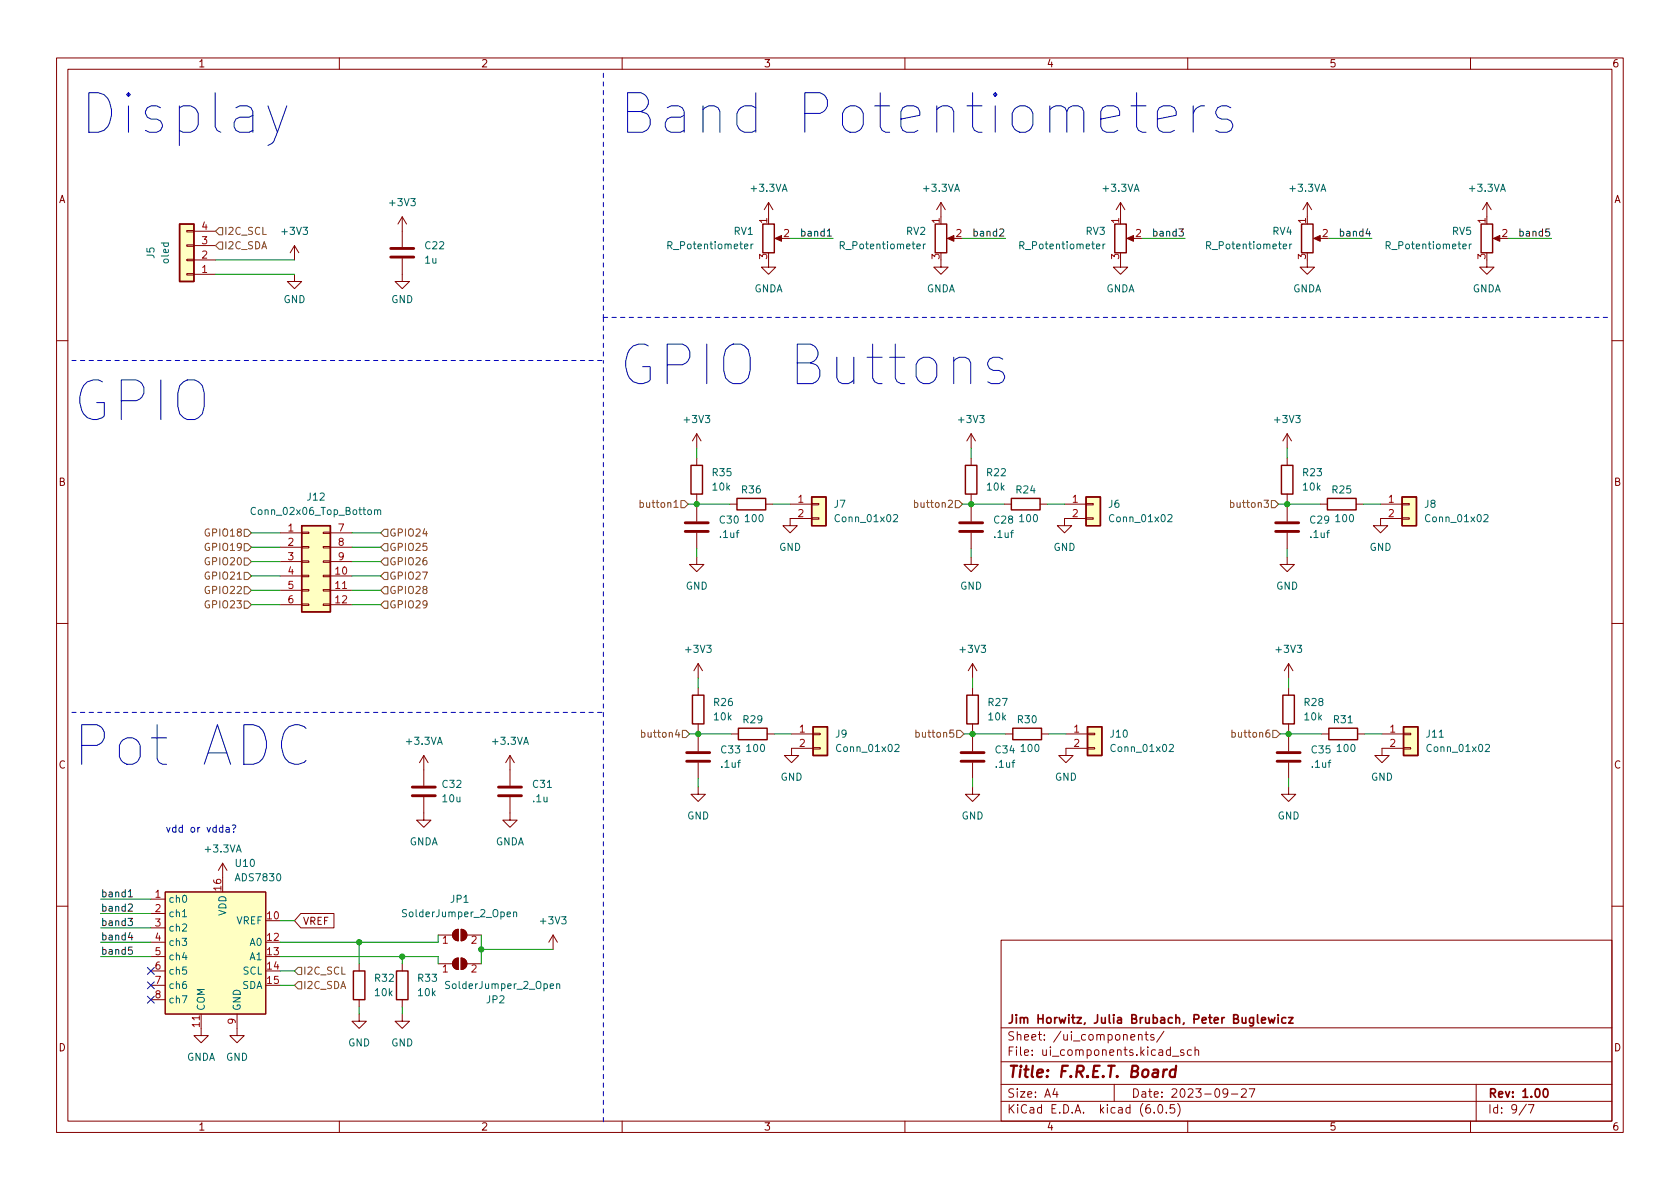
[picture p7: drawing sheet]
<svg xmlns="http://www.w3.org/2000/svg" width="297mm" height="210mm" viewBox="0 0 297 210" stroke-linecap="round" stroke-linejoin="round" font-family="sans-serif">
<g fill="none" stroke="#840000" stroke-width=".18">
<path d="M10 10.2h277v190.1h-277zM12 12.2h273v186.1h-273zM60 10.2v2M110 10.2v2M160 10.2v2M210 10.2v2M260 10.2v2M71.1 38.3v5.4M71.1 38.3l-.7 1.3M71.1 38.3l.8 1.3M135.9 35.8l-.8 1.3M135.9 35.8v2.5"/>
<path d="M135.9 35.8l.8 1.3M166.4 35.8l-.8 1.3M166.4 35.8v2.5M166.4 35.8l.7 1.3M198.1 35.8l-.7 1.3M198.1 35.8v2.5M198.1 35.8l.8 1.3M231.1 35.8l-.7 1.3M231.1 35.8v2.5M231.1 35.8l.8 1.3M262.9 35.8l-.8 1.3M262.9 35.8v2.5"/>
<path d="M262.9 35.8l.8 1.3M33 40.8h1.3v.2h-1.3zM33 43.3h1.3v.3h-1.3zM33 45.8h1.3v.3h-1.3zM33 48.4h1.3v.2h-1.3zM34.3 48.5h3.8M34.3 46h3.8M34.3 43.4h3.8M34.3 40.9h3.8M52.1 48.5v1.3h1.2l-1.2 1.2-1.3-1.2h1.3M52.1 43.4l-.8 1.3M52.1 43.4v2.6"/>
<path d="M52.1 43.4l.7 1.3M71.1 45.7v4.1h1.3l-1.3 1.2-1.3-1.2h1.3M135.9 46v1.2h1.3l-1.3 1.3-1.3-1.3h1.3M137.4 42.2h1M166.4 46v1.2h1.2l-1.2 1.3-1.3-1.3h1.3M167.9 42.2h1M198.1 46v1.2h1.3l-1.3 1.3-1.3-1.3h1.3M199.6 42.2h1.1M231.1 46v1.2h1.3l-1.3 1.3-1.2-1.3h1.2M232.7 42.2h1M262.9 46v1.2h1.3l-1.3 1.3-1.3-1.3h1.3M264.4 42.2h1"/>
<path d="M10 60.2h2M123.2 76.7v2.5M123.2 76.7l-.8 1.3M123.2 76.7l.8 1.3M171.7 76.7v2.5M171.7 76.7l-.8 1.3M171.7 76.7l.8 1.3M227.6 76.7v2.5M227.6 76.7l-.8 1.3M227.6 76.7l.7 1.3M285 60.2h2M49.5 94.2h3.8"/>
<path d="M49.5 96.8h3.8M49.5 99.3h3.8M53.3 99.2h1.3v.2h-1.3zM53.3 96.6h1.3v.3h-1.3zM53.3 94.1h1.3v.3h-1.3zM57.1 99.2h1.3v.2h-1.3zM57.1 96.6h1.3v.3h-1.3zM57.1 94.1h1.3v.3h-1.3zM58.4 94.2h3.8M58.4 96.8h3.8M58.4 99.3h3.8M123.2 98.5v1.3h1.3l-1.3 1.3-1.3-1.3h1.3"/>
<path d="M123.2 81v1.3M123.2 87.4v1.2M123.2 89.4v2.8M123.2 94.2v2.8M129 89.1h1.3M135.4 89.1h1.3M139.7 89.1h3.8M143.5 91.6h1.3v.2h-1.3zM143.5 89h1.3v.3h-1.3zM143.5 91.7h-3.8v1.3h1.3l-1.3 1.2-1.3-1.2h1.3M171.7 98.5v1.3h1.3l-1.3 1.3-1.3-1.3h1.3M171.7 81v1.3"/>
<path d="M171.7 87.4v1.2M171.7 89.4v2.8M171.7 94.2v2.8M177.5 89.1h1.3M183.9 89.1h1.3M188.2 89.1h3.8M192 91.6h1.3v.2h-1.3zM192 89h1.3v.3h-1.3zM192 91.7h-3.8v1.3h1.3l-1.3 1.2-1.3-1.2h1.3M227.6 98.5v1.3h1.3l-1.3 1.3-1.3-1.3h1.3M227.6 81v1.3M227.6 87.4v1.2"/>
<path d="M227.6 89.4v2.8M227.6 94.2v2.8M233.4 89.1h1.3M239.8 89.1h1.2M244.1 89.1h3.8M247.9 91.6h1.3v.2h-1.3zM247.9 89h1.3v.3h-1.3zM247.9 91.7h-3.8v1.3h1.3l-1.3 1.2-1.3-1.2h1.3M10 110.2h2M49.5 101.8h3.8M49.5 104.4h3.8M49.5 106.9h3.8"/>
<path d="M53.3 106.8h1.3v.3h-1.3zM53.3 104.3h1.3v.2h-1.3zM53.3 101.7h1.3v.3h-1.3zM57.1 106.8h1.3v.3h-1.3zM57.1 104.3h1.3v.2h-1.3zM57.1 101.7h1.3v.3h-1.3zM58.4 101.8h3.8M58.4 104.4h3.8M58.4 106.9h3.8M123.4 117.3v2.6M123.4 117.3l-.7 1.3M123.4 117.3l.8 1.3"/>
<path d="M172 117.3l-.8 1.3M172 117.3v2.6M172 117.3l.7 1.3M227.8 117.3v2.6M227.8 117.3l-.7 1.3M227.8 117.3l.8 1.3M285 110.2h2M74.9 133.6l-.7 1.3M74.9 133.6v5.3M74.9 133.6l.8 1.3M90.2 133.6l-.8 1.3M90.2 133.6v5.3"/>
<path d="M90.2 133.6l.7 1.3M123.4 139.2v1.3h1.3l-1.3 1.2-1.2-1.2h1.2M123.4 121.7v1.2M123.4 128v1.3M123.4 130v2.8M123.4 134.9v2.8M129.3 129.8h1.3M135.6 129.8h1.3M140 129.8h3.8M143.8 132.2h1.2v.3h-1.2zM143.8 129.7h1.2v.2h-1.2zM143.8 132.3h-3.8v1.3h1.2l-1.2 1.3-1.3-1.3h1.3"/>
<path d="M172 139.2v1.3h1.2l-1.2 1.2-1.3-1.2h1.3M172 121.7v1.2M172 128v1.3M172 130v2.8M172 134.9v2.8M177.8 129.8h1.3M184.1 129.8h1.3M188.5 129.8h3.8M192.3 132.2h1.2v.3h-1.2zM192.3 129.7h1.2v.2h-1.2zM192.3 132.3h-3.8v1.3h1.2l-1.2 1.3-1.3-1.3h1.3M227.8 139.2v1.3h1.3l-1.3 1.2-1.2-1.2h1.2"/>
<path d="M227.8 121.7v1.2M227.8 128v1.3M227.8 130v2.8M227.8 134.9v2.8M233.7 129.8h1.2M240 129.8h1.3M244.3 129.8h3.9M248.2 132.2h1.2v.3h-1.2zM248.2 129.7h1.2v.2h-1.2zM248.2 132.3h-3.9v1.3h1.3l-1.3 1.3-1.2-1.3h1.2M26.7 159h2.5M29.2 157.7h17.8v21.6h-17.8z"/>
<path d="M39.4 152.6l-.8 1.3M39.4 152.6v2.6M39.4 152.6l.7 1.3M74.9 141v4h1.3l-1.3 1.3-1.2-1.3h1.2M90.2 141v4h1.2l-1.2 1.3-1.3-1.3h1.3M10 160.2h2M26.7 161.5h2.5M26.7 164.1h2.5M26.7 166.6h2.5M26.7 169.2h2.5M26.7 171.7h2.5M26.7 174.2h2.5"/>
<path d="M26.7 176.8h2.5M35.6 179.3v3.8h1.2l-1.2 1.3-1.3-1.3h1.3M41.9 179.3v3.8h1.3l-1.3 1.3-1.3-1.3h1.3M53.2 161.5h5.8v2.6h-5.8l-1.1-1.3zM63.5 179.3v1.3h1.3l-1.3 1.3-1.3-1.3h1.3M63.5 170.4v1.3M63.5 176.8v1.2M71.1 179.3v1.3h1.3l-1.3 1.3-1.3-1.3h1.3M71.1 170.4v1.3M71.1 176.8v1.2M77.5 165.3h2.5M77.5 170.4h2.5"/>
<path d="M80.3 164.6l.7-.3v2.1a1.02 1.02 0 0 1-.9-.7 1.02 1.02 0 0 1 .2-1.1zM80.3 169.7l.7-.3v2a1.02 1.02 0 0 1-.9-.6 1.02 1.02 0 0 1 .2-1.1zM81.5 164.3a1.02 1.02 0 0 1 1.1 1 1.02 1.02 0 0 1-1.1 1.1zM81.5 169.4a1.02 1.02 0 0 1 1.1 1 1.02 1.02 0 0 1-1.1 1zM82.5 165.3h2.6M82.5 170.4h2.6M97.8 165.3l-.8 1.3M97.8 165.3v2.6M97.8 165.3l.8 1.3M177 166.3h108v32h-108zM285 160.2h2M60 198.3v2"/>
<path d="M110 198.3v2M160 198.3v2M177 194.8h108M177 191.8h108M177 187.8h108M177 181.8h108M186.5 192.5l-.4 1h1M186.9 193v1M197 191.8v3M201.3 183.1l.2-.2 .4 .1v.9M201.3 182.9v1M202.4 182.9h.6"/>
<path d="M202.6 182.4v1.3l.4 .2M204 183l-.4-.1-.2 .2 .1 .3 .5 .1v.4h-.6M204.1 196.7v.1M204.9 195.4l.2-.1a.81 .81 0 0 1 .6 .7 .81 .81 0 0 1-.3 .8h-.2a.81 .81 0 0 1-.6-.6 .81 .81 0 0 1 .3-.8zM205.8 182.4l-1.3 1.9M206.2 196.7v.1M207.3 186.8h1.1M207.6 195.3h-.7v.7l.2-.1 .5 .1 .1 .2-.1 .5-.2 .1-.5-.1M208.2 195.1a1.72 1.72 0 0 1 0 2.3M209.3 185.7l-.4-.1-.2 .2 .1 .3 .5 .1v.4h-.6M210 198.3v2M210.6 185.7l-.4-.1-.3 .3v.4l.2 .3h.5"/>
<path d="M211.3 185.8l.2-.2 .4 .1v.9M211.3 185.1v1.5M217.1 193.2l-.3 .3h-.3l-.3-.3 .2-.6 .4-.1 .2 .2a.99 .99 0 0 1-.4 1.3h-.2M217.7 193.5h1.2M219.5 192.7l.6-.2 .2 .2 .1 .3-1 1h1M220.9 192.5h1l-.7 1.5M260 198.3v2M261 191.8v6.5M269.9 195.3l-1.3 1.9M270.2 195.3h1l-.6 1.5"/>
</g>
<path d="M224.3 179.9l.3 1 .2-.7 .3 .7 .3-1M226 179.4v.2M226 179.9v1M227.8 179.9h.8l-.8 1h.8M223.1 180.4l.7-.1-.1-.3-.4-.1-.2 .2v.8h.6M227.3 180l-.4-.1-.3 .3v.4l.2 .3h.5M273.1 192.6l.1-.1a.8 .8 0 0 1 .5 .8 .8 .8 0 0 1-.5 .7 .99 .99 0 0 1-.1-1.4z" fill="none" stroke="#840000" stroke-width=".3"/>
<path d="M206.3 189.1l-.3 .1-.3 .3M207.9 189.2a.66 .66 0 0 0-1 .3l-.1 .6 .2 .3 .1 .1 .6-.1M208 188.5l-.3 2" fill="none" stroke="#840000" stroke-width=".4"/>
<g fill="none" stroke="#840000" stroke-width=".25">
<path d="M31.7 39.6h2.6v10.2h-2.6zM134.9 39.6h2v5.1h-2zM165.4 39.6h2v5.1h-2zM197.1 39.6h2v5.1h-2zM230.1 39.6h2.1v5.1h-2.1zM261.9 39.6h2v5.1h-2zM53.3 93h5.1v15.2h-5.1zM122.2 82.3h2v5.1h-2zM130.3 88.1h5.1v2.1h-5.1zM143.5 87.9h2.5v5.1h-2.5zM170.7 82.3h2v5.1h-2zM178.8 88.1h5.1v2.1h-5.1z"/>
<path d="M192 87.9h2.6v5.1h-2.6zM226.6 82.3h2v5.1h-2zM234.7 88.1h5.1v2.1h-5.1zM247.9 87.9h2.5v5.1h-2.5zM122.4 122.9h2.1v5.1h-2.1zM130.6 128.8h5v2h-5zM143.8 128.5h2.5v5.1h-2.5zM170.9 122.9h2.1v5.1h-2.1zM179.1 128.8h5v2h-5zM192.3 128.5h2.5v5.1h-2.5zM226.8 122.9h2.1v5.1h-2.1zM234.9 128.8h5.1v2h-5.1z"/>
<path d="M248.2 128.5h2.5v5.1h-2.5zM62.5 171.7h2v5.1h-2zM70.1 171.7h2v5.1h-2z"/>
</g>
<g fill="#ffffc2" stroke="#ffffc2" stroke-width=".18">
<path d="M53.3 93h5.1v15.2h-5.1z"/>
<path d="M29.2 157.7h17.8v21.6h-17.8z"/>
<path d="M248.2 128.5h2.5v5.1h-2.5z"/>
<path d="M192.3 128.5h2.5v5.1h-2.5z"/>
<path d="M192 87.9h2.6v5.1h-2.6z"/>
<path d="M247.9 87.9h2.5v5.1h-2.5z"/>
<path d="M31.7 39.6h2.6v10.2h-2.6z"/>
<path d="M143.5 87.9h2.5v5.1h-2.5z"/>
<path d="M143.8 128.5h2.5v5.1h-2.5z"/>
</g>
<g fill="none" stroke="#006464" stroke-width=".18">
<path d="M132.8 43.2v.8M133.1 43.2l-.3 .2M163.3 43.2v.8M163.6 43.2l-.3 .2M195 43.2v.8M195.4 43.2l-.4 .2M228 43.2v.8M228.4 43.2l-.4 .2M259.8 43.2v.8M260.1 43.2l-.3 .2M45.2 89.8a.6 .6 0 0 0-.9 .5 .6 .6 0 0 0 .6 .7l.3-.1M66.2 90.3l.2-.2 .3 .1 .1 .8"/>
<path d="M66.2 90.1v.9M66.8 90.3l.1-.2 .3 .1 .1 .8M158 91.1l.5-.1 .2 .4-.8 .9h.8M206.5 91.1l.5-.1 .2 .4-.8 .9h.8M262.4 91.1l.5-.1 .2 .4-.8 .9h.8M158.2 131.8l.5-.2 .3 .4-.8 .9h.8M206.8 131.8l.4-.2 .3 .4-.8 .9h.8M262.6 131.8l.5-.2 .3 .4-.8 .9h.8M32.3 162.1h.7M90.8 161.4l.2-.1h.3v.8M90.8 161.3v.8M98.4 174.1l.2-.1h.3l.1 .8"/>
<path d="M98.4 174v.8"/>
</g>
<g fill="none" stroke="#840000" stroke-width=".51">
<path d="M69.1 45.5h4.1M69.1 43.9h4.1M121.2 94h4M121.2 92.5h4M169.7 94h4M169.7 92.5h4M225.6 94h4M225.6 92.5h4M72.9 139.2h4.1M88.1 139.2h4.1M121.4 134.6h4.1M121.4 133.1h4.1"/>
<path d="M169.9 134.6h4.1M169.9 133.1h4.1M225.8 134.6h4.1M225.8 133.1h4.1M72.9 140.7h4.1M88.1 140.7h4.1"/>
</g>
<g fill="#840000" stroke="#840000" stroke-width=".18">
<path d="M264 42.2l1.2-.5v1z"/>
<path d="M199.3 42.2l1.1-.5v1z"/>
<path d="M137 42.2l1.2-.5v1z"/>
<path d="M232.3 42.2l1.1-.5v1z"/>
<path d="M167.5 42.2l1.2-.5v1z"/>
<path d="M80.3 164.6l.7-.3v2.1a1.02 1.02 0 0 1-.9-.7 1.02 1.02 0 0 1 .2-1.1z"/>
<path d="M81.5 164.3a1.02 1.02 0 0 1 1.1 1 1.02 1.02 0 0 1-1.1 1.1z"/>
<path d="M80.3 169.7l.7-.3v2a1.02 1.02 0 0 1-.9-.6 1.02 1.02 0 0 1 .2-1.1z"/>
<path d="M81.5 169.4a1.02 1.02 0 0 1 1.1 1 1.02 1.02 0 0 1-1.1 1z"/>
</g>
<g fill="none" stroke="#725600" stroke-width=".18">
<path d="M38.7 42.8h.7v1.3h-.7l-.6-.7zM38.7 40.3h.7v1.2h-.7l-.6-.6zM43.2 98.7h.6l.6 .6-.6 .6h-.6zM43.2 96.1h.6l.6 .7-.6 .6h-.6zM43.2 93.6h.6l.6 .6-.6 .7h-.6zM67.3 94.2l.6-.6h.7v1.3h-.7zM67.9 98.7h.7v1.2h-.7l-.6-.6zM67.9 96.1h.7v1.3h-.7l-.6-.6zM113.2 88.9h.3l.3 .2-.1 .6h-.5M113.2 88.5v1.2M120.4 88.5h.6l.7 .6-.7 .7h-.6zM161.7 88.9h.4l.2 .2-.1 .6h-.5"/>
<path d="M161.7 88.5v1.2M168.9 88.5h.6l.7 .6-.7 .7h-.6zM217.6 88.9h.3l.3 .2-.1 .6h-.5M217.6 88.5v1.2M224.8 88.5h.6l.7 .6-.7 .7h-.6zM43.2 101.2h.6l.6 .6-.6 .7h-.6zM43.2 103.8h.6l.6 .6-.6 .6h-.6zM43.2 106.3h.6l.6 .6-.6 .7h-.6zM67.3 104.4l.6-.6h.7v1.2h-.7zM67.9 101.2h.7v1.3h-.7l-.6-.7zM67.9 106.3h.7v1.3h-.7l-.6-.7zM113.4 129.6l.4-.1 .2 .3-.1 .5h-.5"/>
<path d="M113.4 129.1v1.3M120.6 129.2h.7l.6 .6-.6 .6h-.7zM161.9 129.6l.4-.1 .2 .3-.1 .5h-.5M161.9 129.1v1.3M169.2 129.2h.6l.6 .6-.6 .6h-.6zM217.8 129.6l.4-.1 .2 .3-.1 .5h-.5M217.8 129.1v1.3M225 129.2h.7l.6 .6-.6 .6h-.7zM52.7 173.6h.6v1.3h-.6l-.6-.7zM52.7 171.1h.6v1.2h-.6l-.6-.6z"/>
</g>
<path d="M22.7 160l.5-.1 .2 .3-.8 .9h.8M22.7 157.7l.4-.4v1.3M22.7 158.6h.7M22.6 162.4h.8l-.4 .5 .4 .1v.5l-.2 .2-.6-.2M23 164.9l-.3 .9h.8M23.3 165.4v.8M23.4 167.5h-.6l-.1 .6 .2-.1h.4l.1 .2v.4l-.2 .1-.5-.1" fill="none" stroke="#0f0f0f" stroke-width=".18"/>
<path d="M50.7 18.7l-2.3 6.4-.4 .3-.6 .3M211 18.7v4.7M213 18.7a1.79 1.79 0 0 0-2 1.4M217.6 19.1l-.6-.4h-1l-.7 .4-.3 .6v.4l.3 .6 .7 .4h1l.6 .3 .4 .7v.3l-.4 .7-.6 .3h-1.4l-.6-.3M204.6 21.1l3.4-.7v-.7l-.4-.6-.6-.4h-1.4l-.6 .4-.4 .6v2.7l.4 .7 .6 .3h1.4l.6-.3M177.3 63.5l-.7-.3h-1l-.6 .3-.4 .7v.3l.4 .7 .6 .3h1l.7 .3 .3 .7v.3l-.3 .7-.7 .3h-1.3l-.7-.3M54.1 128.8a2.43 2.43 0 0 0-4 1 4.5 4.5 0 0 0 1 5 2.46 2.46 0 0 0 3-.3M40 146.4h.5v.8M40.5 146.6l-.4 .1-.2 .2 .2 .3 .4-.1M41.1 145.9h.4l.2 .2-.4 .6M41.3 147v.2" fill="none" stroke="#0000c2" stroke-width=".18"/>
<path d="M106.7 12.9v43.2M106.7 56.1v7.6M106.7 56.1h177.8M12.7 63.7h94M12.7 126h94M106.7 198.4v-134.7" fill="none" stroke="#0000c2" stroke-width=".18" stroke-dasharray=".8 .8"/>
<g fill="none" stroke="#009600" stroke-width=".18">
<path d="M38.1 48.5h14M38.1 46h14M139.7 42.2h7.6M170.2 42.2h7.6M201.9 42.2h7.6M234.9 42.2h7.7M266.7 42.2h7.6M123.2 79.2v1.8M171.7 79.2v1.8M227.6 79.2v1.8M44.4 96.8h5.1M44.4 99.3h5.1"/>
<path d="M44.4 94.2h5.1M62.2 96.8h5.1M62.2 99.3h5.1M62.2 94.2h5.1M121.7 89.1h7.3M123.2 88.6v.8M123.2 97v1.5M136.7 89.1h3M170.2 89.1h7.3M171.7 88.6v.8M171.7 97v1.5M185.2 89.1h3"/>
<path d="M226.1 89.1h7.3M227.6 88.6v.8M227.6 97v1.5M241 89.1h3.1M44.4 101.8h5.1M44.4 106.9h5.1M44.4 104.4h5.1M62.2 101.8h5.1M62.2 106.9h5.1M62.2 104.4h5.1M123.4 119.9v1.8M172 119.9v1.8"/>
<path d="M227.8 119.9v1.8M121.9 129.8h7.4M123.4 129.3v.7M123.4 137.7v1.5M136.9 129.8h3.1M170.4 129.8h7.4M172 129.3v.7M172 137.7v1.5M185.4 129.8h3.1M226.3 129.8h7.4M227.8 129.3v.7M227.8 137.7v1.5"/>
<path d="M241.3 129.8h3M17.8 159h8.9M17.8 166.6h8.9M17.8 164.1h8.9M17.8 161.5h8.9M17.8 169.2h8.9M49.5 169.2h28v1.2M49.5 162.8h2.6M49.5 171.7h2.6M49.5 174.2h2.6M63.5 166.6v3.8M63.5 178v1.3"/>
<path d="M71.1 169.2v1.2M71.1 178v1.3M77.5 165.3v1.3h-28M85.1 165.3v5.1M85.1 167.9h12.7"/>
</g>
<path d="M26.1 176.2l1.2 1.2M26.1 173.6l1.2 1.2M26.1 171.1l1.2 1.2M27.3 176.2l-1.2 1.2M27.3 173.6l-1.2 1.2M27.3 171.1l-1.2 1.2" fill="none" stroke="#000084" stroke-width=".18"/>
<g fill="#009600" stroke="#009600" stroke-width=".18">
<circle cx="171.7" cy="89.1" r=".46"/>
<circle cx="227.8" cy="129.8" r=".46"/>
<circle cx="85.1" cy="167.9" r=".46"/>
<circle cx="63.5" cy="166.6" r=".46"/>
<circle cx="71.1" cy="169.2" r=".46"/>
<circle cx="123.4" cy="129.8" r=".46"/>
<circle cx="172" cy="129.8" r=".46"/>
<circle cx="123.2" cy="89.1" r=".46"/>
<circle cx="227.6" cy="89.1" r=".46"/>
</g>
<g font-size="9.7" fill="#0000c2">
<text x="14" y="23.7">Display</text>
<text x="109.2" y="23.7">Band Potentiometers</text>
<text x="109.2" y="68.2">GPIO Buttons</text>
<text x="12.7" y="74.5">GPIO</text>
<text x="12.7" y="135.5">Pot ADC</text>
</g>
<text font-size="2.8" fill="#840000" x="178" y="190.6">Title: F.R.E.T. Board</text>
<g font-size="2.1" fill="#840000">
<text x="178" y="184">Sheet: /ui_components/</text>
<text x="178" y="181">Jim Horwitz, Julia Brubach, Peter Buglewicz</text>
<text x="178" y="186.7">File: ui_components.kicad_sch</text>
<text x="178" y="196.9">KiCad E.D.A. kicad (6.0.5)</text>
<text x="178" y="194.1">Size: A4</text>
<text x="200" y="194.1">Date: 2023-09-27</text>
<text x="263" y="194.1">Rev: 1.00</text>
<text x="263" y="196.9">Id: 9/7</text>
</g>
<g font-size="1.8" fill="#840000">
<text x="35" y="11.9">1</text>
<text x="85" y="11.9">2</text>
<text x="135" y="11.9">3</text>
<text x="185" y="11.9">4</text>
<text x="235" y="11.9">5</text>
<text x="285" y="11.9">6</text>
<text x="10.3" y="35.9">A</text>
<text x="285.3" y="35.9">A</text>
<text x="10.3" y="85.9">B</text>
<text x="285.3" y="85.9">B</text>
<text x="10.3" y="135.9">C</text>
<text x="285.3" y="135.9">C</text>
<text x="53.5" y="163.5">VREF</text>
<text x="10.3" y="185.9">D</text>
<text x="285.3" y="185.9">D</text>
<text x="35" y="199.9">1</text>
<text x="85" y="199.9">2</text>
<text x="135" y="199.9">3</text>
<text x="185" y="199.9">4</text>
<text x="235" y="199.9">5</text>
<text x="285" y="199.9">6</text>
</g>
<g font-size="1.8" fill="#006464">
<text x="132.9" y="33.9">+3.3VA</text>
<text x="163.4" y="33.9">+3.3VA</text>
<text x="195.1" y="33.9">+3.3VA</text>
<text x="228.2" y="33.9">+3.3VA</text>
<text x="259.9" y="33.9">+3.3VA</text>
<text x="50" y="41.5">+3V3</text>
<text x="69" y="36.4">+3V3</text>
<text x="129.8" y="41.5">RV1</text>
<text x="160.2" y="41.5">RV2</text>
<text x="192" y="41.5">RV3</text>
<text x="225" y="41.5">RV4</text>
<text x="256.8" y="41.5">RV5</text>
<text x="27.3" y="45.7" transform="rotate(-90 27.3 45.7)">J5</text>
<text x="29.8" y="46.5" transform="rotate(-90 29.8 46.5)">oled</text>
<text x="75.2" y="46.6">1u</text>
<text x="75.2" y="44.1">C22</text>
<text x="118.5" y="44.1">R_Potentiometer</text>
<text x="148.9" y="44.1">R_Potentiometer</text>
<text x="180.7" y="44.1">R_Potentiometer</text>
<text x="213.7" y="44.1">R_Potentiometer</text>
<text x="245.5" y="44.1">R_Potentiometer</text>
<text x="50.1" y="53.6">GND</text>
<text x="69.2" y="53.6">GND</text>
<text x="133.3" y="51.7">GNDA</text>
<text x="163.8" y="51.7">GNDA</text>
<text x="195.5" y="51.7">GNDA</text>
<text x="228.5" y="51.7">GNDA</text>
<text x="260.3" y="51.7">GNDA</text>
<text x="121.1" y="74.8">+3V3</text>
<text x="169.6" y="74.8">+3V3</text>
<text x="225.5" y="74.8">+3V3</text>
<text x="54.4" y="88.5">J12</text>
<text x="126" y="84.2">R35</text>
<text x="126.1" y="86.7">10k</text>
<text x="131.2" y="87.2">R36</text>
<text x="147.5" y="89.8">J7</text>
<text x="174.5" y="84.2">R22</text>
<text x="174.6" y="86.7">10k</text>
<text x="179.7" y="87.2">R24</text>
<text x="196" y="89.8">J6</text>
<text x="230.4" y="84.2">R23</text>
<text x="230.5" y="86.7">10k</text>
<text x="235.6" y="87.2">R25</text>
<text x="251.9" y="89.8">J8</text>
<text x="45" y="91.1">Conn_02x06_Top_Bottom</text>
<text x="127.3" y="92.6">C30</text>
<text x="127.4" y="95.1">.1uf</text>
<text x="131.9" y="92.3">100</text>
<text x="148" y="92.3">Conn_01x02</text>
<text x="175.8" y="92.6">C28</text>
<text x="175.9" y="95.1">.1uf</text>
<text x="180.4" y="92.3">100</text>
<text x="196.5" y="92.3">Conn_01x02</text>
<text x="231.7" y="92.6">C29</text>
<text x="231.7" y="95.1">.1uf</text>
<text x="236.3" y="92.3">100</text>
<text x="252.4" y="92.3">Conn_01x02</text>
<text x="137.7" y="97.4">GND</text>
<text x="186.2" y="97.4">GND</text>
<text x="242.1" y="97.4">GND</text>
<text x="121.2" y="104.3">GND</text>
<text x="169.7" y="104.3">GND</text>
<text x="225.6" y="104.3">GND</text>
<text x="121.4" y="115.4">+3V3</text>
<text x="169.9" y="115.4">+3V3</text>
<text x="225.7" y="115.4">+3V3</text>
<text x="126.3" y="124.8">R26</text>
<text x="174.8" y="124.8">R27</text>
<text x="230.7" y="124.8">R28</text>
<text x="72" y="131.7">+3.3VA</text>
<text x="87.2" y="131.7">+3.3VA</text>
<text x="126.3" y="127.4">10k</text>
<text x="131.5" y="127.9">R29</text>
<text x="147.8" y="130.4">J9</text>
<text x="174.8" y="127.4">10k</text>
<text x="180" y="127.9">R30</text>
<text x="196.4" y="130.4">J10</text>
<text x="230.7" y="127.4">10k</text>
<text x="235.9" y="127.9">R31</text>
<text x="252.3" y="130.4">J11</text>
<text x="127.6" y="133.2">C33</text>
<text x="127.6" y="135.8">.1uf</text>
<text x="132.1" y="133">100</text>
<text x="148.2" y="133">Conn_01x02</text>
<text x="176.1" y="133.2">C34</text>
<text x="176.1" y="135.8">.1uf</text>
<text x="180.6" y="133">100</text>
<text x="196.7" y="133">Conn_01x02</text>
<text x="231.9" y="133.2">C35</text>
<text x="232" y="135.8">.1uf</text>
<text x="236.5" y="133">100</text>
<text x="252.6" y="133">Conn_01x02</text>
<text x="78.3" y="139.3">C32</text>
<text x="78.3" y="141.9">10u</text>
<text x="94.3" y="141.9">.1u</text>
<text x="94.3" y="139.3">C31</text>
<text x="138" y="138">GND</text>
<text x="186.5" y="138">GND</text>
<text x="242.4" y="138">GND</text>
<text x="72.3" y="149.5">GNDA</text>
<text x="87.6" y="149.5">GNDA</text>
<text x="121.5" y="144.9">GND</text>
<text x="170" y="144.9">GND</text>
<text x="225.9" y="144.9">GND</text>
<text x="36.4" y="150.7">+3.3VA</text>
<text x="41.7" y="153.3">U10</text>
<text x="41.8" y="155.8">ADS7830</text>
<text x="29.7" y="159.6">ch0</text>
<text x="40" y="162" transform="rotate(-90 40 162)">VDD</text>
<text x="79.7" y="159.6">JP1</text>
<text x="29.7" y="162.2">ch1</text>
<text x="29.7" y="164.7">ch2</text>
<text x="29.7" y="167.3">ch3</text>
<text x="41.8" y="163.4">VREF</text>
<text x="44.2" y="167.3">A0</text>
<text x="71.6" y="162.2">SolderJumper_2_Open</text>
<text x="95.7" y="163.4">+3V3</text>
<text x="29.7" y="169.8">ch4</text>
<text x="29.7" y="172.3">ch5</text>
<text x="42.9" y="172.3">SCL</text>
<text x="44.2" y="169.8">A1</text>
<text x="66.3" y="173.6">R32</text>
<text x="74" y="173.6">R33</text>
<text x="29.7" y="174.9">ch6</text>
<text x="29.7" y="177.4">ch7</text>
<text x="36.2" y="178.8" transform="rotate(-90 36.2 178.8)">COM</text>
<text x="42.5" y="178.8" transform="rotate(-90 42.5 178.8)">GND</text>
<text x="42.7" y="174.9">SDA</text>
<text x="66.4" y="176.1">10k</text>
<text x="74" y="176.1">10k</text>
<text x="79.2" y="174.9">SolderJumper_2_Open</text>
<text x="86.1" y="177.4">JP2</text>
<text x="61.5" y="185">GND</text>
<text x="69.2" y="185">GND</text>
<text x="33" y="187.6">GNDA</text>
<text x="39.9" y="187.6">GND</text>
</g>
<g font-size="1.8" fill="#a90000">
<text x="35.7" y="40.6">4</text>
<text x="135.6" y="39.5" transform="rotate(-90 135.6 39.5)">1</text>
<text x="138.6" y="41.9">2</text>
<text x="166.1" y="39.5" transform="rotate(-90 166.1 39.5)">1</text>
<text x="169.1" y="41.9">2</text>
<text x="197.9" y="39.5" transform="rotate(-90 197.9 39.5)">1</text>
<text x="200.8" y="41.9">2</text>
<text x="230.9" y="39.5" transform="rotate(-90 230.9 39.5)">1</text>
<text x="233.8" y="41.9">2</text>
<text x="262.6" y="39.5" transform="rotate(-90 262.6 39.5)">1</text>
<text x="265.6" y="41.9">2</text>
<text x="35.7" y="45.7">2</text>
<text x="35.7" y="43.2">3</text>
<text x="135.6" y="45.8" transform="rotate(-90 135.6 45.8)">3</text>
<text x="166.1" y="45.8" transform="rotate(-90 166.1 45.8)">3</text>
<text x="197.9" y="45.8" transform="rotate(-90 197.9 45.8)">3</text>
<text x="230.9" y="45.8" transform="rotate(-90 230.9 45.8)">3</text>
<text x="262.6" y="45.8" transform="rotate(-90 262.6 45.8)">3</text>
<text x="35.7" y="48.3">1</text>
<text x="141.1" y="88.9">1</text>
<text x="189.6" y="88.9">1</text>
<text x="245.5" y="88.9">1</text>
<text x="50.9" y="94">1</text>
<text x="59.8" y="94">7</text>
<text x="141.1" y="91.4">2</text>
<text x="189.6" y="91.4">2</text>
<text x="245.5" y="91.4">2</text>
<text x="50.9" y="96.5">2</text>
<text x="50.9" y="99.1">3</text>
<text x="50.9" y="101.6">4</text>
<text x="59.3" y="101.6">10</text>
<text x="59.8" y="96.5">8</text>
<text x="59.8" y="99.1">9</text>
<text x="50.9" y="104.1">5</text>
<text x="50.9" y="106.7">6</text>
<text x="59.3" y="104.1">11</text>
<text x="59.3" y="106.7">12</text>
<text x="141.4" y="129.5">1</text>
<text x="189.9" y="129.5">1</text>
<text x="245.8" y="129.5">1</text>
<text x="141.4" y="132.1">2</text>
<text x="189.9" y="132.1">2</text>
<text x="245.8" y="132.1">2</text>
<text x="27.4" y="158.7">1</text>
<text x="27.4" y="161.3">2</text>
<text x="39.1" y="157.4" transform="rotate(-90 39.1 157.4)">16</text>
<text x="27.4" y="163.8">3</text>
<text x="27.4" y="166.4">4</text>
<text x="47.3" y="162.6">10</text>
<text x="47.3" y="166.4">12</text>
<text x="78.2" y="166.9">1</text>
<text x="83.3" y="166.9">2</text>
<text x="27.4" y="168.9">5</text>
<text x="27.4" y="171.4">6</text>
<text x="27.4" y="174">7</text>
<text x="47.3" y="168.9">13</text>
<text x="47.3" y="171.4">14</text>
<text x="47.3" y="174">15</text>
<text x="78.2" y="172">1</text>
<text x="83.3" y="172">2</text>
<text x="27.4" y="176.5">8</text>
<text x="35.3" y="181.6" transform="rotate(-90 35.3 181.6)">11</text>
<text x="41.7" y="181.1" transform="rotate(-90 41.7 181.1)">9</text>
</g>
<g font-size="1.8" fill="#725600">
<text x="39.6" y="41.5">I2C_SCL</text>
<text x="39.6" y="44.1">I2C_SDA</text>
<text x="113.7" y="89.8">button1</text>
<text x="162.2" y="89.8">button2</text>
<text x="218.1" y="89.8">button3</text>
<text x="36.6" y="94.9">GPIO18</text>
<text x="68.8" y="94.9">GPIO24</text>
<text x="36.6" y="99.9">GPIO20</text>
<text x="36.6" y="97.4">GPIO19</text>
<text x="68.8" y="99.9">GPIO26</text>
<text x="68.8" y="97.4">GPIO25</text>
<text x="36.6" y="102.5">GPIO21</text>
<text x="36.6" y="105">GPIO22</text>
<text x="36.6" y="107.6">GPIO23</text>
<text x="68.8" y="102.5">GPIO27</text>
<text x="68.8" y="105">GPIO28</text>
<text x="68.8" y="107.6">GPIO29</text>
<text x="114" y="130.4">button4</text>
<text x="162.5" y="130.4">button5</text>
<text x="218.4" y="130.4">button6</text>
<text x="53.5" y="172.3">I2C_SCL</text>
<text x="53.5" y="174.9">I2C_SDA</text>
</g>
<g font-size="1.8" fill="#0f0f0f">
<text x="142.1" y="41.8">band1</text>
<text x="172.6" y="41.8">band2</text>
<text x="204.3" y="41.8">band3</text>
<text x="237.4" y="41.8">band4</text>
<text x="269.1" y="41.8">band5</text>
<text x="17.8" y="161.2">band2</text>
<text x="17.8" y="158.6">band1</text>
<text x="17.8" y="166.3">band4</text>
<text x="17.8" y="163.7">band3</text>
<text x="17.8" y="168.8">band5</text>
</g>
<text font-size="1.8" fill="#0000c2" x="29.2" y="147.2">vdd or vdda?</text>
</svg>
